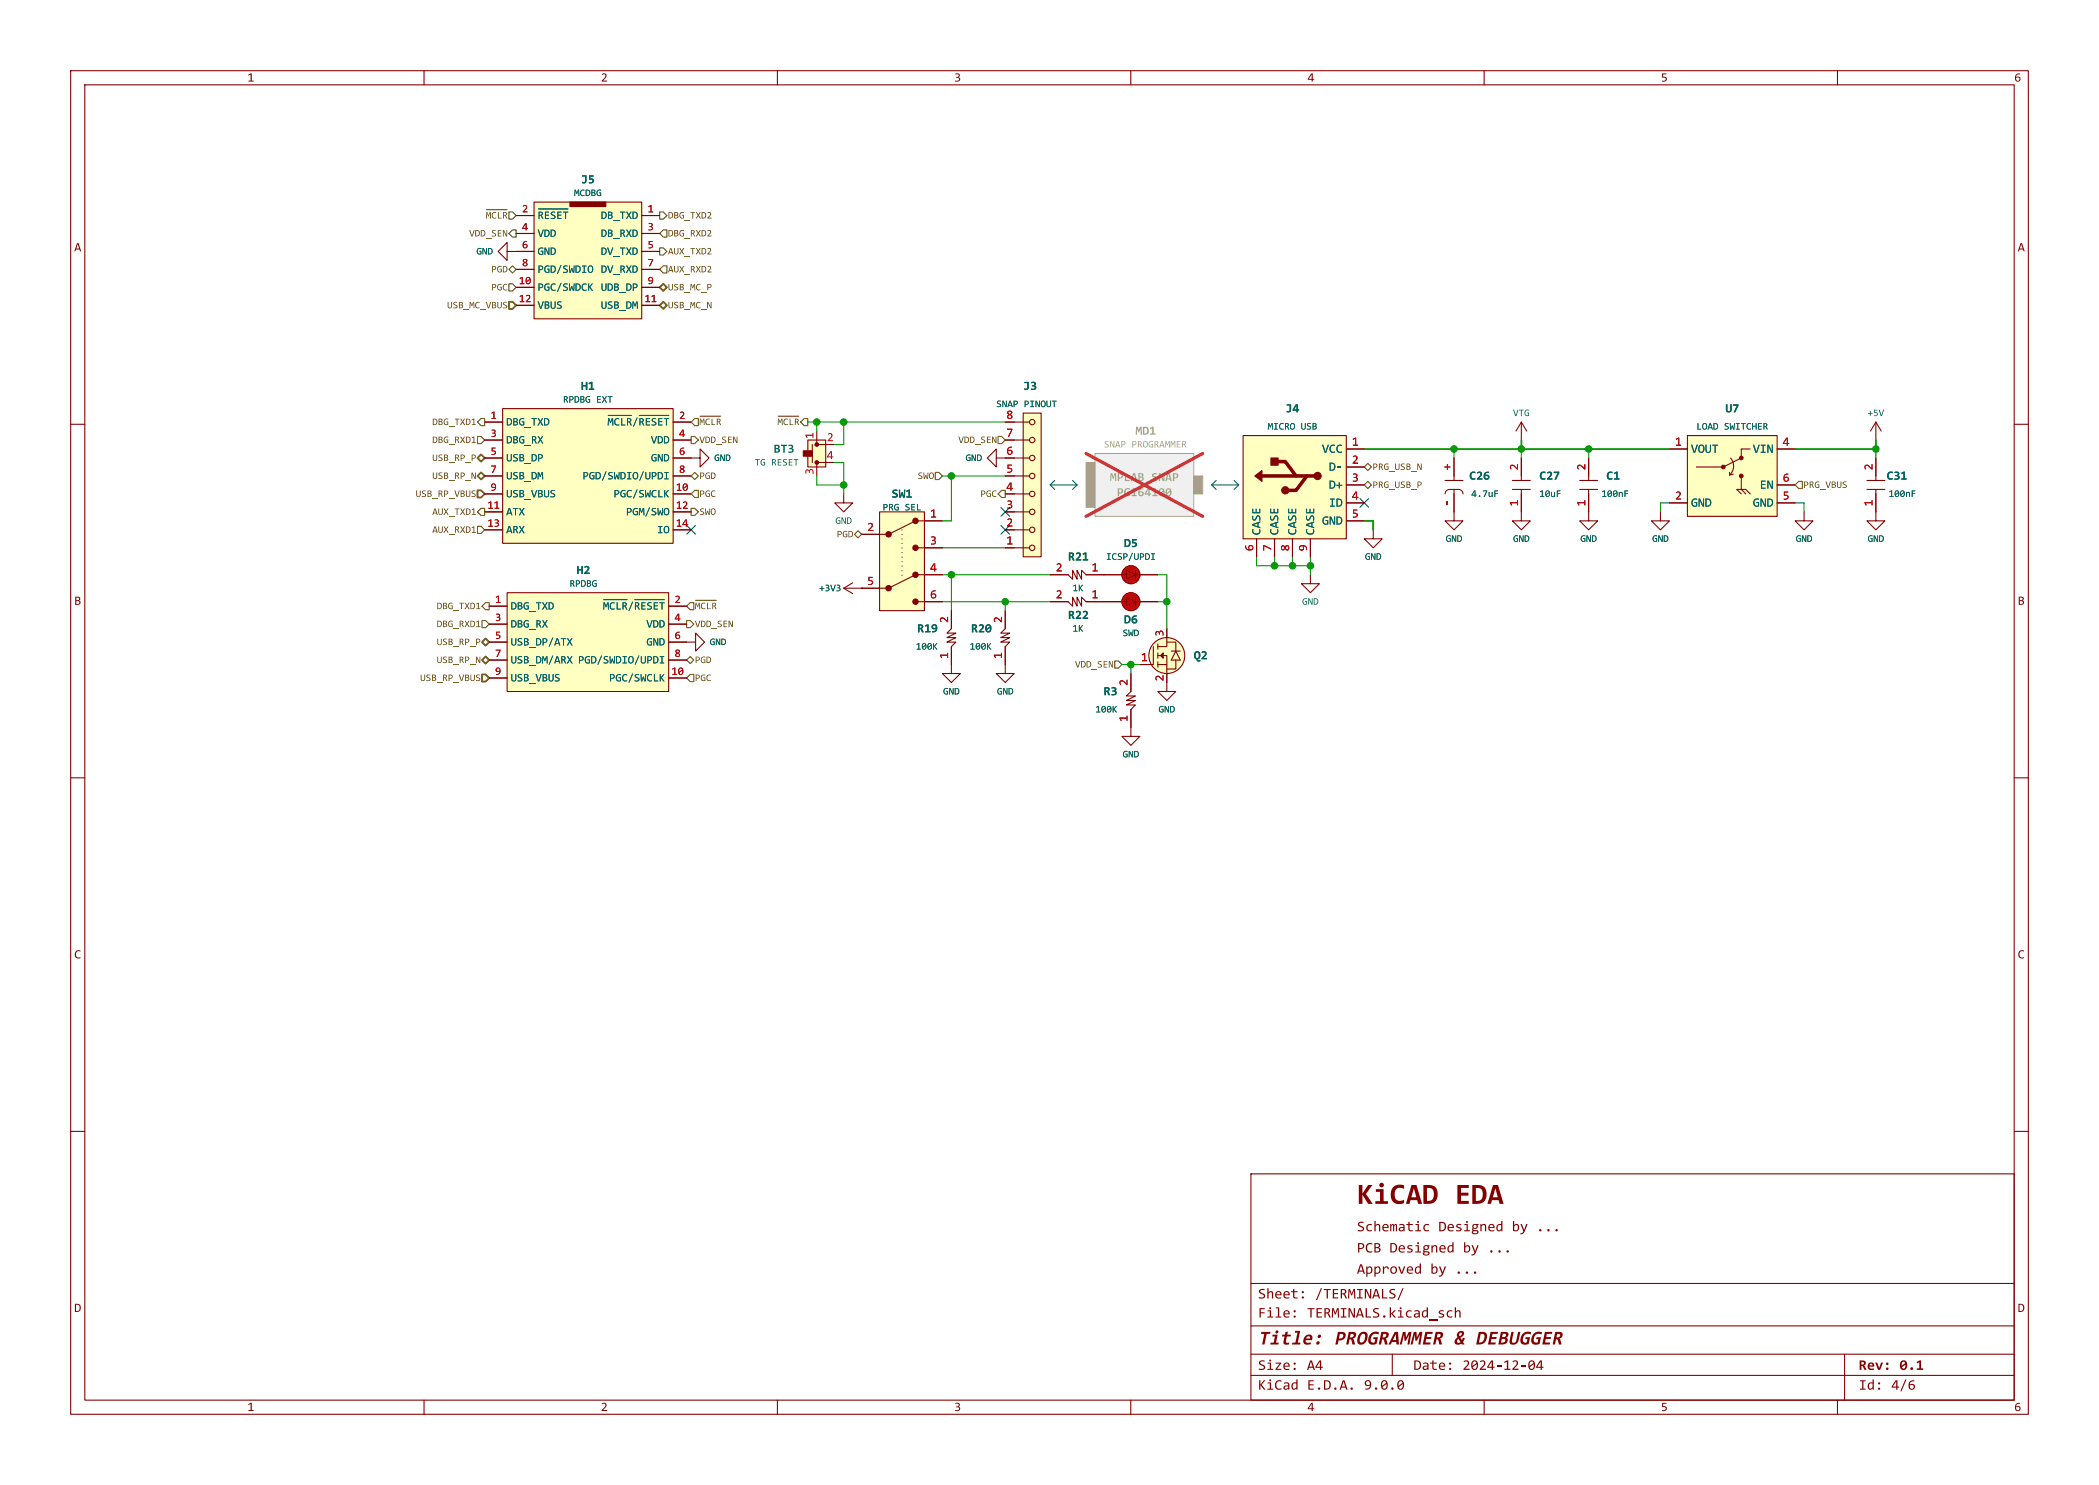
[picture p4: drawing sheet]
<svg xmlns="http://www.w3.org/2000/svg" width="297mm" height="210mm" viewBox="0 0 297 210" stroke-linecap="round" stroke-linejoin="round" font-family="sans-serif">
<g fill="none" stroke="#840000" stroke-width=".15">
<path d="M10 10h277v190h-277zM12 12h273v186h-273zM60 10v2M110 10v2M160 10v2M210 10v2M260 10v2M10 60h2M285 60h2M10 110h2M285 110h2M10 160h2"/>
<path d="M177 166h108v32h-108zM285 160h2M60 198v2M110 198v2M160 198v2M210 198v2M260 198v2"/>
</g>
<path d="M217.9 192.4h.3v.9h.2v.1h-.2v.3h-.2v-.3h-.7v-.1h.7v-.7l-.5 .7h-.2z" fill="#840000"/>
<path d="M177 194.5h108" fill="none" stroke="#840000" stroke-width=".15"/>
<path d="M197.9 195.3l.1-.1a.56 .56 0 0 1 .6 .2 .56 .56 0 0 1 .1 .6 .47 .47 0 0 1-.4 .5 .47 .47 0 0 1-.6-.4h.2l.1 .3a.38 .38 0 0 0 .5-.2 .38 .38 0 0 0 0-.4l-.6 .3h-.2v-.2h.2v.1l.5-.4-.1-.2a.35 .35 0 0 0-.4 0 .35 .35 0 0 0 0 .5h-.2z" fill="#840000"/>
<path d="M177 191.5h108" fill="none" stroke="#840000" stroke-width=".15"/>
<g fill="#840000">
<path d="M271.2 192.6l.6-.2v1.1h.3v.2h-.9v-.2h.4v-.9l-.3 .2z"/>
<circle cx="183.2" cy="192.8" r=".16"/>
<circle cx="183.2" cy="193.6" r=".16"/>
<circle cx="265.9" cy="195.6" r=".16"/>
<circle cx="265.9" cy="196.4" r=".16"/>
</g>
<path d="M177 187.5h108" fill="none" stroke="#840000" stroke-width=".15"/>
<g fill="#840000">
<path d="M184.7 188.9a.55 .55 0 0 1 .8-.1 .55 .55 0 0 1 .1 .7h-.9a.34 .34 0 0 0 .2 .4 .34 .34 0 0 0 .4 0l.2-.1v.3a.68 .68 0 0 1-1.1-.5l.1-.3h.9a.29 .29 0 0 0-.3-.4 .29 .29 0 0 0-.3 .4h-.3z"/>
<circle cx="186.7" cy="189" r=".25"/>
<circle cx="186.5" cy="189.9" r=".25"/>
<circle cx="183.2" cy="185.4" r=".16"/>
<circle cx="183.2" cy="186.2" r=".16"/>
</g>
<path d="M177 181.5h108" fill="none" stroke="#840000" stroke-width=".15"/>
<g fill="#840000">
<circle cx="220.3" cy="174" r=".17"/>
<circle cx="213.3" cy="177" r=".17"/>
<circle cx="208.7" cy="180" r=".17"/>
</g>
<g fill="none" stroke="#840000" stroke-width=".15">
<path d="M119.4 69.9v1.2h1.2l-1.2 1.3-1.3-1.3h1.3M194.3 74.9v1.3h1.3l-1.3 1.3-1.3-1.3h1.3M119.4 83.2l1.2 .7M119.4 83.2h2.5M120.6 82.4l-1.2 .8M121.9 83.2h.1M142.2 94v1.3h1.3l-1.3 1.2-1.2-1.2h1.2M163.2 91.4v2.6h-.6M163.8 92.7h1.3v1.3M163.8 94h1.3v1.3M163.8 91.1v.7M163.8 92.3v.8"/>
<path d="M163.8 93.6v.8M165.1 90.2v1.2h-1.3M165.1 90.8h1.3v1.3M165.7 92.1h1.3M166.4 93.3v1.3h-1.3M166.4 92.1l.6 1.2h-1.3zM197 191.5v3M261 191.5v6.5"/>
<circle cx="165.1" cy="92.7" r="2.54"/>
</g>
<circle cx="165.1" cy="92.7" r="2.54" fill="#ffffc2" stroke="#ffffc2" stroke-width=".14"/>
<path d="M164.6 92.3v.8l-.4-.4z" fill="#840000" stroke="#840000" stroke-width=".15"/>
<path d="M175.9 61.6h14.6v14.6h-14.6z" fill="#ffffc2"/>
<g fill="none" stroke="#840000" stroke-width=".15">
<path d="M175.9 61.6h14.6v14.6h-14.6zM177.8 76.2v2.5M180.3 76.2v2.5M182.9 76.2v2.5M185.4 76.2v2.5M190.5 63.5h2.5M190.5 66h2.5M190.5 68.6h2.5M190.5 71.1h2.5M190.5 73.7h2.5M204.5 67.9h2.5M204.5 69.9a.63 .63 0 0 1 .6-.7h1.3a.63 .63 0 0 1 .6 .7"/>
<path d="M205.7 69.2v4.5h-1.2l1.2 1.2 1.3-1.2h-1.3M205.7 64.8v3.1M215.3 72.4v1.3h-1.3l1.3 1.2 1.2-1.2h-1.2M165.1 96.5v1.3h-1.3l1.3 1.3 1.3-1.3h-1.3M160 102.9v1.2h1.3l-1.3 1.3-1.3-1.3h1.3"/>
</g>
<g fill="#840000" stroke="#840000" stroke-width=".15">
<path d="M177.5 67.3l1.1-.8v1.6z"/>
<path d="M179.8 64.8h1v1h-1z"/>
<circle cx="181.9" cy="69.3" r=".51"/>
<circle cx="186.4" cy="67.3" r=".51"/>
</g>
<path d="M178.1 67.3h5.3M180.3 65.3h1.6l1.5 2h1.5M186.4 67.3h-1.5l-1.5 2h-1.5" fill="none" stroke="#840000" stroke-width=".5"/>
<path d="M144.8 58.4h2.5v20.3h-2.5z" fill="#ffffc2"/>
<g fill="none" stroke="#840000" stroke-width=".15">
<path d="M143.5 59.7h2.2M144.8 58.4h2.5v20.3h-2.5zM97.8 64.8h1.3v-1.3l1.2 1.3-1.2 1.2v-1.2M141 64.8v-1.3l-1.3 1.3 1.3 1.2v-1.2h1.2M143.5 77.5h2.2M143.5 74.9h2.2M143.5 72.4h2.2M143.5 69.9h2.2M143.5 67.3h2.2M143.5 64.8h2.2M143.5 62.2h2.2M255.3 72.4v1.3h1.2l-1.2 1.2-1.3-1.2h1.3"/>
<path d="M264.2 69.2h2.5M264.2 67.9h2.5M265.4 69.2v4.5h1.3l-1.3 1.2-1.2-1.2h1.2M265.4 64.8v3.1M160 95.3v2.5l-.6 .6h1.3l-1.3 .7h1.3l-1.3 .6h1.3l-.7 .6v2.6M185.4 81.3v1.3h1.3l-1.3 1.2-1.3-1.2h1.3"/>
<circle cx="146.1" cy="59.7" r=".38"/>
<circle cx="146.1" cy="69.9" r=".38"/>
<circle cx="146.1" cy="67.3" r=".38"/>
<circle cx="146.1" cy="72.4" r=".38"/>
<circle cx="146.1" cy="62.2" r=".38"/>
<circle cx="146.1" cy="74.9" r=".38"/>
<circle cx="146.1" cy="64.8" r=".38"/>
<circle cx="146.1" cy="77.5" r=".38"/>
</g>
<path d="M114.3 62.2h2.5v3.8h-2.5z" fill="#ffffc2"/>
<path d="M265.4 59.7l-.7 1.3M265.4 59.7l.8 1.3M265.4 59.7v2.5M114.3 62.2h2.5v3.8h-2.5zM114.9 62.9v2.5M115.6 62.2v.7h1.2M116.8 65.4h-1.2v.6" fill="none" stroke="#840000" stroke-width=".15"/>
<g fill="#840000" stroke="#840000" stroke-width=".15">
<path d="M113.7 63.8h1.2v.7h-1.2z"/>
<circle cx="115.6" cy="62.9" r=".25"/>
<circle cx="115.6" cy="65.4" r=".25"/>
</g>
<path d="M238.8 61.6h12.7v11.4h-12.7z" fill="#ffffc2"/>
<g fill="none" stroke="#840000" stroke-width=".15">
<path d="M215.3 59.7v2.5M215.3 59.7l-.8 1.3M215.3 59.7l.7 1.3M214 69.2h2.5M214 67.9h2.5M215.3 64.8v3.1M215.3 69.2v3.2M223.5 69.2h2.6M223.5 67.9h2.6M224.8 69.2v4.5h1.3l-1.3 1.2-1.3-1.2h1.3M224.8 64.8v3.1M236.2 63.5h2.6"/>
<path d="M236.2 71.1h2.6M238.8 61.6h12.7v11.4h-12.7zM244.7 66.8v.4M244.9 64.8a1.71 1.71 0 0 1-.2 2.4M245.2 67.1l-.5 .1M246.4 69.9l-.7-.7h1.3l.6 .7M246.4 67.3v1.9l.6 .7M247.6 63.5h-1.2v1.3l-2.6 1.2h-3.8M251.5 63.5h2.5M251.5 68.6h2.5M251.5 71.1h2.5"/>
</g>
<g fill="#840000" stroke="#840000" stroke-width=".15">
<circle cx="246.4" cy="64.8" r=".25"/>
<circle cx="246.4" cy="67.3" r=".25"/>
<circle cx="243.8" cy="66" r=".25"/>
</g>
<path d="M75.6 28.6h15.2v16.5h-15.2z" fill="#ffffc2"/>
<g fill="none" stroke="#840000" stroke-width=".15">
<path d="M73 30.5h2.6M73 33h2.6M73 35.6h2.6M73 38.1h2.6M75.6 28.6h15.2v16.5h-15.2zM90.8 30.5h2.5M90.8 33h2.5M90.8 35.6h2.5M90.8 38.1h2.5M90.8 40.6h2.5M90.8 43.2h2.5M234.9 72.4v1.3h1.3l-1.3 1.2-1.2-1.2h1.2"/>
<path d="M148.6 81.3h2.5l.7 .6v-1.3l.6 1.3v-1.3l.6 1.3v-1.3l.7 .7h5.7M148.6 85.1h2.5l.7 .6v-1.2l.6 1.2v-1.2l.6 1.2v-1.2l.7 .6h5.7M159.4 84.5l1.3 .6-1.3 .6zM159.4 80.6l1.3 .7-1.3 .6zM160.7 85.1h3.1M160.7 80.6v1.3M160.7 84.5v1.2M160.7 81.3h3.1"/>
<circle cx="160" cy="81.3" r="1.27"/>
<circle cx="160" cy="85.1" r="1.27"/>
</g>
<path d="M80.6 28.6h5.1v.6h-5.1z" fill="#840000" stroke="#840000" stroke-width=".15"/>
<path d="M76.2 29.5h4.2" fill="none" stroke="#006464" stroke-width=".15"/>
<g fill="#f00" stroke="#f00" stroke-width=".14">
<circle cx="160" cy="85.1" r="1.27"/>
<circle cx="160" cy="81.3" r="1.27"/>
</g>
<path d="M154.9 64.1h14v8.9h-14z" fill="#f0f0f0"/>
<g fill="#a1a1a1" stroke="#a1a1a1" stroke-width=".15">
<path d="M168.9 67.3h1.3v2.6h-1.3z"/>
<path d="M153.7 65.4h1.2v6.4h-1.2z"/>
</g>
<path d="M154.9 64.1h14v8.9h-14z" fill="none" stroke="#a1a1a1" stroke-width=".15"/>
<g fill="#a1a1a1">
<path d="M157.1 66.9h.3l.1 .5 .2-.5h.2l.1 1.1h-.2v-.9l-.2 .6h-.2l-.1-.6v.9h-.2z"/>
<path d="M158.1 66.9h.4a.4 .4 0 0 1 .4 .5 .4 .4 0 0 1-.5 .3v.3h-.3v-.5h.4a.22 .22 0 0 0 .2-.3 .22 .22 0 0 0-.3-.1v.4h-.3z"/>
<path d="M159.2 66.9h.2v1h.5v.1h-.7z"/>
<path d="M160.3 66.9h.3l.3 1.1h-.2l-.1-.2h-.3l-.1 .2h-.2l.1-.4h.5l-.1-.5-.2 .5h-.2z"/>
<path d="M161.1 66.9h.3a.29 .29 0 0 1 .4 .2 .29 .29 0 0 1-.2 .3 .33 .33 0 0 1 .2 .5 .33 .33 0 0 1-.4 .1h-.3v-.1h.4l.1-.1v-.2l-.3-.1v.4h-.2v-.5h.3a.15 .15 0 0 0 .2-.2 .15 .15 0 0 0-.2-.1h-.1v.3h-.2z"/>
<path d="M163.1 67l.6-.1v.2h-.4v.2a.41 .41 0 0 1 .5 .5 .41 .41 0 0 1-.6 .2h-.2v-.2l.4 .1 .2-.2-.6-.3v-.2z"/>
<path d="M164 66.9h.2l.4 .8v-.8h.2v1.1h-.3l-.3-.8v.8h-.2z"/>
<path d="M165.2 66.9h.3l.3 1.1h-.2l-.1-.2h-.4v.2h-.2l.1-.4h.5l-.2-.5-.1 .5h-.2z"/>
<path d="M165.9 66.9h.4a.4 .4 0 0 1 .4 .5 .4 .4 0 0 1-.5 .3v.3h-.3v-.5h.4a.22 .22 0 0 0 .2-.3 .22 .22 0 0 0-.3-.1v.4h-.3z"/>
<path d="M158.1 69h.4a.4 .4 0 0 1 .4 .5 .4 .4 0 0 1-.5 .3v.4h-.3v-.6h.4a.22 .22 0 0 0 .2-.3 .22 .22 0 0 0-.3-.1v.4h-.3z"/>
<path d="M159.2 69.2l.2-.2h.3l.2 .1v.2a.39 .39 0 0 0-.6 .2 .39 .39 0 0 0 .4 .5v-.3h-.2v-.2h.4v.6a.59 .59 0 0 1-.8-.1 .59 .59 0 0 1 .1-.8z"/>
<path d="M160.1 69.2l.5-.2v1h.3v.2h-.8v-.2h.3v-.7l-.3 .1z"/>
<path d="M161.2 69.2l.6-.2v.2a.34 .34 0 0 0-.5 .3 .4 .4 0 0 1 .5 .2 .4 .4 0 0 1-.2 .5 .4 .4 0 0 1-.5-.3l-.1-.2h.3a.21 .21 0 0 0 0 .3 .21 .21 0 0 0 .3-.1 .21 .21 0 0 0-.1-.3l-.5 .1z"/>
<path d="M162.4 69h.3v.8h.2v.1h-.2v.3h-.2v-.3h-.5v-.1h.5v-.6l-.3 .6h-.2z"/>
<path d="M163 69.2l.5-.2v1h.3v.2h-.8v-.2h.3v-.7l-.2 .1z"/>
<path d="M164.1 69.1a.48 .48 0 0 1 .6 0 .48 .48 0 0 1 .1 .6 .43 .43 0 0 1-.4 .5 .43 .43 0 0 1-.4-.3h.2l.2 .1 .2-.2v-.2l-.4 .3h-.2l-.1-.3 .2 .1 .5-.3-.3-.2-.2 .4h-.2z"/>
<path d="M165.1 69.1a.48 .48 0 0 1 .6 0 .48 .48 0 0 1 .1 .6 .43 .43 0 0 1-.4 .5 .43 .43 0 0 1-.5-.3h.2l.2 .1 .3-.2v-.2l-.5 .3h-.2v-.3l.2 .1 .4-.3-.2-.2-.2 .4h-.2z"/>
</g>
<path d="M153.7 64.1l16.5 8.9M170.2 64.1l-16.5 8.9" fill="none" stroke="#e12e31" stroke-width=".46"/>
<path d="M71.8 35.6v1.2l-1.3-1.2 1.3-1.3v1.3h1.2" fill="none" stroke="#840000" stroke-width=".15"/>
<path d="M71.8 83.8h22.8v14h-22.8z" fill="#ffffc2"/>
<path d="M69.2 85.7h2.6M69.2 88.3h2.6M69.2 90.8h2.6M69.2 93.3h2.6M69.2 95.9h2.6M71.8 83.8h22.8v14h-22.8zM94.6 90.8h3.8v-1.3l1.3 1.3-1.3 1.3v-1.3M94.6 88.3h2.6M94.6 93.3h2.6M134.6 86.4v2.5l-.6 .6h1.3l-1.3 .7h1.3l-1.3 .6h1.3l-.7 .6v3.9h1.3l-1.3 1.2-1.3-1.2h1.3M142.2 86.4v2.5l-.6 .6h1.3l-1.3 .7h1.3l-1.3 .6h1.3l-.7 .6v2.6" fill="none" stroke="#840000" stroke-width=".15"/>
<path d="M85.4 84.8h3.3M89.8 84.8h4.2" fill="none" stroke="#006464" stroke-width=".15"/>
<path d="M71.1 57.8h24.1v19h-24.1z" fill="#ffffc2"/>
<path d="M68.6 59.7h2.5M71.1 57.8h24.1v19h-24.1zM68.6 62.2h2.5M68.6 64.8h2.5M68.6 67.3h2.5M68.6 69.9h2.5M68.6 72.4h2.5M95.2 62.2h2.6M95.2 64.8h2.6M95.2 67.3h2.6" fill="none" stroke="#840000" stroke-width=".15"/>
<path d="M86.1 58.8h3.3M90.5 58.8h4.1" fill="none" stroke="#006464" stroke-width=".15"/>
<path d="M124.5 72.4h6.3v14h-6.3z" fill="#ffffc2"/>
<path d="M124.5 72.4h6.3v14h-6.3zM129.5 77.5h3.8M133.3 73.7h-3.8l-3.8 1.9h-3.8M129.5 85.1h3.8M133.3 81.3h-3.8l-3.8 1.9h-3.8" fill="none" stroke="#840000" stroke-width=".15"/>
<g fill="#840000" stroke="#840000" stroke-width=".15">
<circle cx="125.7" cy="75.6" r=".38"/>
<circle cx="125.7" cy="83.2" r=".38"/>
<circle cx="129.5" cy="73.7" r=".38"/>
<circle cx="129.5" cy="77.5" r=".38"/>
<circle cx="129.5" cy="81.3" r=".38"/>
<circle cx="129.5" cy="85.1" r=".38"/>
</g>
<path d="M127.6 74.9v7" fill="none" stroke="#840000" stroke-width=".15" stroke-dasharray="0 .6"/>
<path d="M98.3 69.3h.5v1.1h-.5l-.5-.5zM97.2 93.3l.5-.5 .5 .5-.5 .6zM97.2 87.8h.5l.5 .5-.5 .5h-.5zM97.7 95.4h.5v1h-.5l-.5-.5z" fill="none" stroke="#725600" stroke-width=".15"/>
<g fill="#725600">
<path d="M98.4 85.2h.1l.2 .5 .2-.5h.1l.1 .9h-.1l-.1-.7-.2 .5-.2-.5v.7h-.1z"/>
<path d="M99.3 85.3l.4-.1 .1 .2a.34 .34 0 0 0-.5 .3 .34 .34 0 0 0 .5 .3 .31 .31 0 0 1-.5 0l-.1-.4z"/>
<path d="M100 85.2h.2v.8h.4v.1h-.6z"/>
<path d="M100.8 85.2h.2a.24 .24 0 0 1 .3 .2 .24 .24 0 0 1-.2 .3l.3 .4h-.1l-.3-.4-.1 .4h-.1v-.5h.3l.1-.1-.1-.1-.2-.1v.3h-.1z"/>
</g>
<path d="M98.4 84.9h2.9" fill="none" stroke="#725600" stroke-width=".15"/>
<g fill="#725600">
<path d="M99 59.2h.2l.1 .5 .2-.5h.2v.9h-.1v-.8l-.2 .5h-.1l-.2-.5v.8h-.1z"/>
<path d="M100 59.3l.3-.1 .1 .2a.34 .34 0 0 0-.5 .3 .34 .34 0 0 0 .5 .3 .31 .31 0 0 1-.5 0l-.1-.4z"/>
<path d="M100.7 59.2h.1v.8h.4v.1h-.5z"/>
<path d="M101.4 59.2h.3a.24 .24 0 0 1 .3 .2 .24 .24 0 0 1-.2 .3l.2 .4h-.1l-.3-.4-.1 .4h-.1v-.5h.3l.1-.1v-.2h-.3v.3h-.1z"/>
</g>
<g fill="none" stroke="#725600" stroke-width=".15">
<path d="M68.8 29.7h3M72 38.1l.5-.5 .5 .5-.5 .5zM93.3 30h.6l.5 .5-.5 .5h-.6zM93.3 35.1h.6l.5 .5-.5 .5h-.6zM93.9 37.6h.5v1h-.5l-.6-.5zM93.9 32.5h.5v1h-.5l-.6-.5zM72 40.1h.5l.5 .5-.5 .5h-.5zM99.1 58.9h2.9M110.1 58.9h2.9M97.8 61.7h.5l.5 .5-.5 .5h-.5zM97.8 67.3l.5-.5 .5 .5-.5 .5zM97.8 71.9h.5l.5 .5-.5 .5h-.5z"/>
<path d="M120.9 75.6l.5-.5 .5 .5-.5 .5zM141.7 69.3h.5v1.1h-.5l-.5-.5zM193 66l.5-.5 .6 .5-.6 .5zM193 68.6l.5-.5 .6 .5-.6 .5zM254.5 68.1h.5v1h-.5l-.5-.5z"/>
</g>
<path d="M93.3 43.2l.6-.5 .5 .5-.5 .5zM93.3 40.6l.6-.5 .5 .5-.5 .5z" fill="none" stroke="#725600" stroke-width=".25"/>
<path d="M148.6 68.6l.6 .6M148.6 68.6h3.8M149.2 67.9l-.6 .7M151.8 67.9l.6 .7M152.4 68.6l-.6 .6M171.4 68.6l.7 .6M171.4 68.6h3.9M172.1 67.9l-.7 .7M174.6 67.9l.7 .7M175.3 68.6l-.7 .6" fill="none" stroke="#0000c2" stroke-width=".15"/>
<path d="M193 73.7h1.3v1.2M193 63.5h43.2M215.3 62.2v1.3M265.4 62.2v1.3h-11.4" fill="none" stroke="#009600" stroke-width=".25"/>
<g fill="none" stroke="#009600" stroke-width=".15">
<path d="M115.6 59.7h26.6M119.4 59.7v3.2h-1.3M115.6 67.3v1.3h3.8M118.1 65.4h1.3v4.5M133.3 77.5h8.9M133.3 67.3h8.9M134.6 67.3v6.4h-1.3M177.8 78.7v1.3h7.6M180.3 78.7v1.3M182.9 78.7v1.3M185.4 78.7v2.6M205.7 63.5v1.3"/>
<path d="M215.3 63.5v1.3M224.8 63.5v1.3M236.2 71.1h-1.3v1.3M254 71.1h1.3v1.3M265.4 63.5v1.3M133.3 81.3h15.3M133.3 85.1h15.3M134.6 81.3v5.1M142.2 85.1v1.3M158.7 94h2.6M160 94v1.3M163.8 81.3h1.3v7.6"/>
<path d="M163.8 85.1h1.3"/>
</g>
<path d="M97.2 74.3l1.2 1.2M98.4 74.3l-1.2 1.2M141.6 74.3l1.2 1.2M141.6 71.8l1.2 1.2M142.8 74.3l-1.2 1.2M142.8 71.8l-1.2 1.2M192.4 70.5l1.2 1.2M193.6 70.5l-1.2 1.2" fill="none" stroke="#000084" stroke-width=".15"/>
<g fill="none" stroke="#840000" stroke-width=".15">
<path d="M73 30.5h2.6M73 33h2.6M73 35.6h2.6M73 38.1h2.6M90.8 30.5h2.5M90.8 33h2.5M90.8 35.6h2.5M90.8 38.1h2.5M68.6 59.7h2.5M90.8 40.6h2.5M90.8 43.2h2.5M68.6 62.2h2.5"/>
<path d="M68.6 64.8h2.5M68.6 67.3h2.5M68.6 69.9h2.5M68.6 72.4h2.5M95.2 62.2h2.6M95.2 64.8h2.6M95.2 67.3h2.6M121.9 75.6h2.6M130.8 73.7h2.5M130.8 77.5h2.5M177.8 76.2v2.5M180.3 76.2v2.5"/>
<path d="M182.9 76.2v2.5M185.4 76.2v2.5M190.5 63.5h2.5M190.5 66h2.5M190.5 68.6h2.5M190.5 71.1h2.5M190.5 73.7h2.5M205.7 64.8v2.5M205.7 69.9v2.5M215.3 64.8v2.5M215.3 69.9v2.5M224.8 64.8v2.5"/>
<path d="M224.8 69.9v2.5M236.2 63.5h2.6M236.2 71.1h2.6M251.5 63.5h2.5M251.5 68.6h2.5M251.5 71.1h2.5M265.4 64.8v2.5M265.4 69.9v2.5M69.2 85.7h2.6M69.2 88.3h2.6M69.2 90.8h2.6M69.2 93.3h2.6"/>
<path d="M69.2 95.9h2.6M94.6 88.3h2.6M94.6 90.8h2.6M94.6 93.3h2.6M121.9 83.2h.1M121.9 83.2h2.6M130.8 85.1h2.5M130.8 81.3h2.5M134.6 86.4v2.5M134.6 91.4v2.6M142.2 86.4v2.5M142.2 91.4v2.6"/>
<path d="M148.6 85.1h2.5M148.6 81.3h2.5M153.7 85.1h5M153.7 81.3h5M160 95.3v2.5M161.3 85.1h2.5M161.3 81.3h2.5M160 100.3v2.6"/>
</g>
<path d="M76.2 29.5h4.2M86.1 58.8h3.3M90.5 58.8h4.1M85.4 84.8h3.3M89.8 84.8h4.2" fill="none" stroke="#006464" stroke-width=".15"/>
<g fill="#009600" stroke="#009600" stroke-width=".15">
<circle cx="185.4" cy="80" r=".46"/>
<circle cx="205.7" cy="63.5" r=".46"/>
<circle cx="215.3" cy="63.5" r=".46"/>
<circle cx="180.3" cy="80" r=".46"/>
<circle cx="182.9" cy="80" r=".46"/>
<circle cx="165.1" cy="85.1" r=".46"/>
<circle cx="160" cy="94" r=".46"/>
<circle cx="119.4" cy="59.7" r=".46"/>
<circle cx="119.4" cy="68.6" r=".46"/>
<circle cx="224.8" cy="63.5" r=".46"/>
<circle cx="265.4" cy="63.5" r=".46"/>
<circle cx="134.6" cy="67.3" r=".46"/>
<circle cx="142.2" cy="85.1" r=".46"/>
<circle cx="134.6" cy="81.3" r=".46"/>
</g>
<text font-size="4.2" fill="#840000" x="192" y="171.1">KiCADEDA</text>
<g font-size="2.8" fill="#840000">
<text x="178" y="190.7">Title:</text>
<text x="188.8" y="190.7">PROGRAMMERDEBUGGER</text>
<text x="205.7" y="190.7">&amp;</text>
</g>
<g font-size="2.1" fill="#840000">
<text x="192" y="174.6">Schematic</text>
<text x="192" y="177.6">PCBDesigned</text>
<text x="203.5" y="174.6">Designed</text>
<text x="207" y="177.6">by ...</text>
<text x="213.9" y="174.6">by ...</text>
<text x="178" y="184.1">Sheet:</text>
<text x="186.1" y="184.1">/TERMINALS/</text>
<text x="192" y="180.6">Approved by ...</text>
<text x="178" y="186.8">File:</text>
<text x="184.9" y="186.8">TERMINALS.kicad_sch</text>
<text x="178" y="197">KiCad E.D.A.</text>
<text x="178" y="194.2">Size:</text>
<text x="184.9" y="194.2">A4</text>
<text x="193" y="197">9.0.0</text>
<text x="200" y="194.2">Date:</text>
<text x="206.9" y="194.2">2024-12-04</text>
<text x="263" y="194.2">Rev: 0.1</text>
<text x="263" y="197">Id:</text>
<text x="267.6" y="197">4/6</text>
</g>
<g font-size="1.8" fill="#840000">
<text x="35" y="11.9">1</text>
<text x="85" y="11.9">2</text>
<text x="135" y="11.9">3</text>
<text x="185" y="11.9">4</text>
<text x="235" y="11.9">5</text>
<text x="285" y="11.9">6</text>
<text x="10.5" y="35.9">A</text>
<text x="285.5" y="35.9">A</text>
<text x="10.5" y="85.9">B</text>
<text x="285.5" y="85.9">B</text>
<text x="10.5" y="135.9">C</text>
<text x="285.5" y="135.9">C</text>
<text x="10.5" y="185.9">D</text>
<text x="285.5" y="185.9">D</text>
<text x="35" y="199.9">1</text>
<text x="85" y="199.9">2</text>
<text x="135" y="199.9">3</text>
<text x="185" y="199.9">4</text>
<text x="235" y="199.9">5</text>
<text x="285" y="199.9">6</text>
</g>
<g font-size="1.8" fill="#006464">
<text x="82.2" y="26.3">J5</text>
<text x="82.2" y="55.5">H1</text>
<text x="144.8" y="55.5">J3</text>
<text x="181.9" y="58.7">J4</text>
<text x="244.1" y="58.7">U7</text>
<text x="109.5" y="64.4">BT3</text>
<text x="187.1" y="64.4">VCC</text>
<text x="239.3" y="64.4">VOUT</text>
<text x="248" y="64.4">VIN</text>
<text x="126.2" y="70.7">SW1</text>
<text x="188" y="66.9">D-</text>
<text x="188" y="69.5">D+</text>
<text x="207.9" y="68.2">C26</text>
<text x="217.8" y="68.2">C27</text>
<text x="227.3" y="68.2">C1</text>
<text x="249" y="69.5">EN</text>
<text x="266.9" y="68.2">C31</text>
<text x="159" y="77.7">D5</text>
<text x="178.7" y="75.7" transform="rotate(-90 178.7 75.7)">CASE</text>
<text x="181.2" y="75.7" transform="rotate(-90 181.2 75.7)">CASE</text>
<text x="183.8" y="75.7" transform="rotate(-90 183.8 75.7)">CASE</text>
<text x="186.3" y="75.7" transform="rotate(-90 186.3 75.7)">CASE</text>
<text x="187.1" y="74.6">GND</text>
<text x="188" y="72">ID</text>
<text x="239.3" y="72">GND</text>
<text x="248" y="72">GND</text>
<text x="81.6" y="81.5">H2</text>
<text x="151.1" y="79.6">R21</text>
<text x="129.8" y="89.8">R19</text>
<text x="137.4" y="89.8">R20</text>
<text x="151.1" y="87.9">R22</text>
<text x="159" y="88.5">D6</text>
<text x="168.9" y="93.6">Q2</text>
<text x="156.2" y="98.7">R3</text>
</g>
<g font-size="1.8" fill="#a90000">
<text x="142.4" y="59.4">8</text>
<text x="115.3" y="62.1" transform="rotate(-90 115.3 62.1)">1</text>
<text x="117" y="62.6">2</text>
<text x="117" y="65.2">4</text>
<text x="142.4" y="64.5">6</text>
<text x="142.4" y="62">7</text>
<text x="191.3" y="63.2">1</text>
<text x="191.3" y="65.8">2</text>
<text x="237" y="63.2">1</text>
<text x="252.2" y="63.2">4</text>
<text x="115.3" y="67.2" transform="rotate(-90 115.3 67.2)">3</text>
<text x="142.4" y="69.6">4</text>
<text x="142.4" y="67.1">5</text>
<text x="191.3" y="68.3">3</text>
<text x="191.3" y="70.9">4</text>
<text x="205.5" y="71.6" transform="rotate(-90 205.5 71.6)">-</text>
<text x="205.5" y="66.5" transform="rotate(-90 205.5 66.5)">+</text>
<text x="215" y="71.6" transform="rotate(-90 215 71.6)">1</text>
<text x="215" y="66.5" transform="rotate(-90 215 66.5)">2</text>
<text x="224.5" y="71.6" transform="rotate(-90 224.5 71.6)">1</text>
<text x="224.5" y="66.5" transform="rotate(-90 224.5 66.5)">2</text>
<text x="237" y="70.9">2</text>
<text x="252.2" y="68.3">6</text>
<text x="252.2" y="70.9">5</text>
<text x="265.2" y="71.6" transform="rotate(-90 265.2 71.6)">1</text>
<text x="265.2" y="66.5" transform="rotate(-90 265.2 66.5)">2</text>
<text x="122.7" y="75.3">2</text>
<text x="131.6" y="73.4">1</text>
<text x="131.6" y="77.2">3</text>
<text x="142.4" y="77.2">1</text>
<text x="142.4" y="74.7">2</text>
<text x="142.4" y="72.1">3</text>
<text x="177.5" y="78" transform="rotate(-90 177.5 78)">6</text>
<text x="180.1" y="78" transform="rotate(-90 180.1 78)">7</text>
<text x="182.6" y="78" transform="rotate(-90 182.6 78)">8</text>
<text x="185.2" y="78" transform="rotate(-90 185.2 78)">9</text>
<text x="191.3" y="73.4">5</text>
<text x="122.7" y="82.9">5</text>
<text x="131.6" y="81">4</text>
<text x="149.4" y="81">2</text>
<text x="154.5" y="81">1</text>
<text x="131.6" y="84.8">6</text>
<text x="134.4" y="88.1" transform="rotate(-90 134.4 88.1)">2</text>
<text x="142" y="88.1" transform="rotate(-90 142 88.1)">2</text>
<text x="149.4" y="84.8">2</text>
<text x="154.5" y="84.8">1</text>
<text x="134.4" y="93.2" transform="rotate(-90 134.4 93.2)">1</text>
<text x="142" y="93.2" transform="rotate(-90 142 93.2)">1</text>
<text x="161.4" y="93.7">1</text>
<text x="164.8" y="90" transform="rotate(-90 164.8 90)">3</text>
<text x="159.8" y="97" transform="rotate(-90 159.8 97)">2</text>
<text x="164.8" y="96.4" transform="rotate(-90 164.8 96.4)">2</text>
<text x="159.8" y="102.1" transform="rotate(-90 159.8 102.1)">1</text>
</g>
<text font-size="1.8" fill="#989898" x="160.7" y="61.9">MD1</text>
<g font-size="1.6" fill="#a90000">
<text x="73.9" y="30.2">2</text>
<text x="73.9" y="32.8">4</text>
<text x="73.9" y="35.3">6</text>
<text x="91.6" y="30.2">1</text>
<text x="91.6" y="32.8">3</text>
<text x="91.6" y="35.3">5</text>
<text x="73.4" y="40.4">10</text>
<text x="73.9" y="37.8">8</text>
<text x="91.6" y="37.8">7</text>
<text x="91.6" y="40.4">9</text>
<text x="73.4" y="42.9">12</text>
<text x="91.2" y="42.9">11</text>
<text x="69.4" y="59.4">1</text>
<text x="96.1" y="59.4">2</text>
<text x="69.4" y="62">3</text>
<text x="69.4" y="64.5">5</text>
<text x="96.1" y="62">4</text>
<text x="96.1" y="64.5">6</text>
<text x="69.4" y="67.1">7</text>
<text x="69.4" y="69.6">9</text>
<text x="95.6" y="69.6">10</text>
<text x="96.1" y="67.1">8</text>
<text x="69" y="72.1">11</text>
<text x="69" y="74.7">13</text>
<text x="95.6" y="72.1">12</text>
<text x="95.6" y="74.7">14</text>
<text x="70" y="85.5">1</text>
<text x="70" y="88">3</text>
<text x="95.4" y="85.5">2</text>
<text x="95.4" y="88">4</text>
<text x="70" y="90.6">5</text>
<text x="70" y="93.1">7</text>
<text x="70" y="95.6">9</text>
<text x="95" y="95.6">10</text>
<text x="95.4" y="90.6">6</text>
<text x="95.4" y="93.1">8</text>
</g>
<g font-size="1.6" fill="#006464">
<text x="76.1" y="31.3">~{RESET}</text>
<text x="76.1" y="33.8">VDD</text>
<text x="85" y="31.3">DB_TXD</text>
<text x="85" y="33.8">DB_RXD</text>
<text x="76.1" y="36.4">GND</text>
<text x="76.1" y="38.9">PGD/SWDIODV_RXD</text>
<text x="76.1" y="41.4">PGC/SWDCK</text>
<text x="85" y="36.4">DV_TXD</text>
<text x="85" y="41.4">UDB_DP</text>
<text x="76.1" y="44">VBUS</text>
<text x="85" y="44">USB_DM</text>
<text x="71.6" y="60.5">DBG_TXD</text>
<text x="71.6" y="63">DBG_RX</text>
<text x="71.6" y="65.6">USB_DP</text>
<text x="86" y="60.5">~{MCLR}/~{RESET}</text>
<text x="92.1" y="63">VDD</text>
<text x="92.1" y="65.6">GND</text>
<text x="71.6" y="68.1">USB_DM</text>
<text x="71.6" y="70.7">USB_VBUS</text>
<text x="82.4" y="68.1">PGD/SWDIO/UPDI</text>
<text x="86.8" y="70.7">PGC/SWCLK</text>
<text x="71.6" y="73.2">ATX</text>
<text x="71.6" y="75.7">ARX</text>
<text x="88.6" y="73.2">PGM/SWO</text>
<text x="93" y="75.7">IO</text>
<text x="72.3" y="86.5">DBG_TXD</text>
<text x="72.3" y="89.1">DBG_RX</text>
<text x="85.3" y="86.5">~{MCLR}/~{RESET}</text>
<text x="91.5" y="89.1">VDD</text>
<text x="72.3" y="91.6">USB_DP/ATX</text>
<text x="72.3" y="94.1">USB_DM/ARX</text>
<text x="81.8" y="94.1">PGD/SWDIO/UPDI</text>
<text x="91.5" y="91.6">GND</text>
<text x="72.3" y="96.7">USB_VBUS</text>
<text x="86.2" y="96.7">PGC/SWCLK</text>
</g>
<g font-size="1.4" fill="#006464">
<text x="81.2" y="28">MCDBG</text>
<text x="67.4" y="36.3">GND</text>
<text x="79.7" y="57.2">RPDBGEXT</text>
<text x="141" y="57.9">SNAPPINOUT</text>
<text x="214.1" y="59.1">VTG</text>
<text x="264.3" y="59.1">+5V</text>
<text x="101.1" y="65.5">GND</text>
<text x="136.6" y="65.5">GND</text>
<text x="179.4" y="61">MICROUSB</text>
<text x="240" y="61">LOADSWITCHER</text>
<text x="106.8" y="66.1">TG RESET</text>
<text x="208.2" y="70.6">4.7uF</text>
<text x="217.8" y="70.6">10uF</text>
<text x="226.6" y="70.6">100nF</text>
<text x="267.2" y="70.6">100nF</text>
<text x="118.2" y="74.4">GND</text>
<text x="124.9" y="72.5">PRGSEL</text>
<text x="204.6" y="76.9">GND</text>
<text x="214.1" y="76.9">GND</text>
<text x="223.6" y="76.9">GND</text>
<text x="233.8" y="76.9">GND</text>
<text x="254.1" y="76.9">GND</text>
<text x="264.3" y="76.9">GND</text>
<text x="80.6" y="83.3">RPDBG</text>
<text x="115.9" y="83.9">+3V3</text>
<text x="151.8" y="83.9">1K</text>
<text x="156.5" y="79.5">ICSP/UPDI</text>
<text x="193.1" y="79.5">GND</text>
<text x="151.8" y="89.6">1K</text>
<text x="184.2" y="85.8">GND</text>
<text x="100.4" y="91.5">GND</text>
<text x="129.6" y="92.2">100K</text>
<text x="137.2" y="92.2">100K</text>
<text x="158.8" y="90.2">SWD</text>
<text x="133.4" y="98.5">GND</text>
<text x="141.1" y="98.5">GND</text>
<text x="155" y="101">100K</text>
<text x="163.9" y="101">GND</text>
<text x="158.8" y="107.4">GND</text>
</g>
<g font-size="1.4" fill="#725600">
<text x="66.4" y="33.7">VDD_SEN</text>
<text x="68.7" y="31.2">~{MCLR}</text>
<text x="94.5" y="31.2">DBG_TXD2</text>
<text x="94.5" y="33.7">DBG_RXD2</text>
<text x="69.5" y="41.4">PGC</text>
<text x="69.5" y="38.8">PGD</text>
<text x="94.5" y="41.4">USB_MC_P</text>
<text x="94.5" y="38.8">AUX_RXD2</text>
<text x="94.5" y="36.3">AUX_TXD2</text>
<text x="63.3" y="43.9">USB_MC_VBUS</text>
<text x="94.5" y="43.9">USB_MC_N</text>
<text x="61.2" y="62.9">DBG_RXD1</text>
<text x="61.2" y="60.4">DBG_TXD1</text>
<text x="61.2" y="65.5">USB_RP_P</text>
<text x="99" y="62.9">VDD_SEN</text>
<text x="135.6" y="62.9">VDD_SEN</text>
<text x="58.8" y="70.6">USB_RP_VBUS</text>
<text x="61.2" y="68">USB_RP_N</text>
<text x="99" y="70.6">PGC</text>
<text x="99" y="68">PGD</text>
<text x="129.8" y="68">SWO</text>
<text x="138.7" y="70.6">PGC</text>
<text x="194.2" y="66.8">PRG_USB_N</text>
<text x="194.2" y="69.3">PRG_USB_P</text>
<text x="255.2" y="69.3">PRG_VBUS</text>
<text x="61.2" y="75.6">AUX_RXD1</text>
<text x="61.2" y="73.1">AUX_TXD1</text>
<text x="99" y="73.1">SWO</text>
<text x="118.4" y="76.3">PGD</text>
<text x="61.8" y="86.4">DBG_TXD1</text>
<text x="61.8" y="89">DBG_RXD1</text>
<text x="98.3" y="89">VDD_SEN</text>
<text x="61.8" y="94.1">USB_RP_N</text>
<text x="61.8" y="91.5">USB_RP_P</text>
<text x="98.3" y="94.1">PGD</text>
<text x="152.1" y="94.7">VDD_SEN</text>
<text x="59.5" y="96.6">USB_RP_VBUS</text>
<text x="98.3" y="96.6">PGC</text>
</g>
<text font-size="1.4" fill="#009600" x="110" y="60.4">~{MCLR}</text>
<text font-size="1.4" fill="#989898" x="156.2" y="63.6">SNAPPROGRAMMER</text>
</svg>
